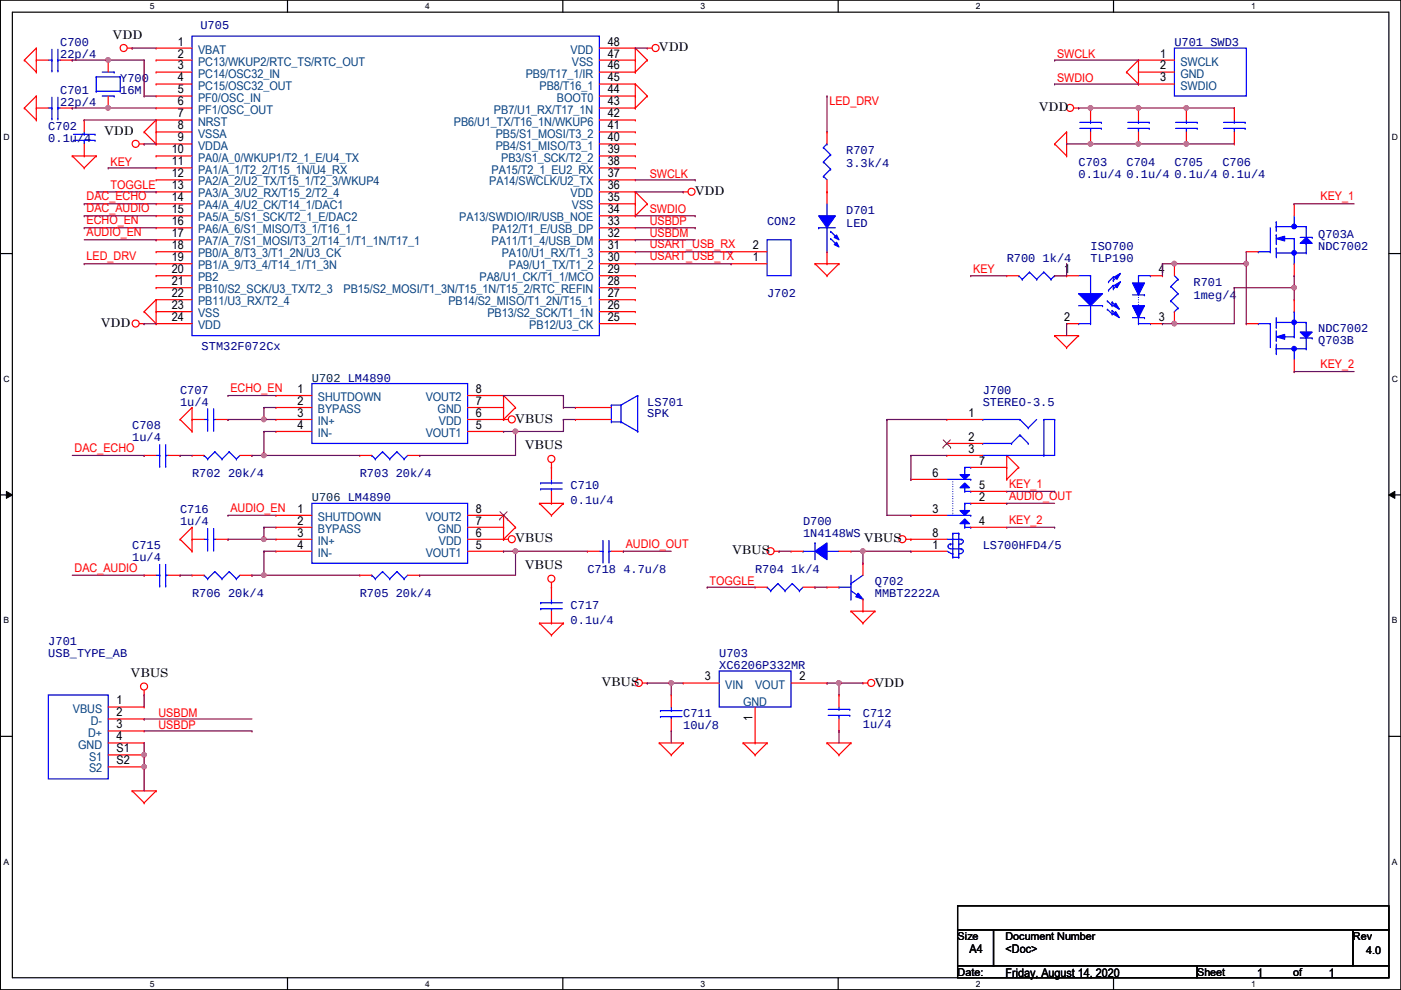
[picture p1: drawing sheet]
<svg xmlns="http://www.w3.org/2000/svg" width="297mm" height="210mm" viewBox="0 0 297 210" stroke-linecap="round" stroke-linejoin="round" font-family="sans-serif">
<path d="M.1 0h296.9v209.8h-296.9zM2.6 2.6h291.9v204.7h-291.9z" fill="none" stroke="#000" stroke-width=".25"/>
<g fill="#fff">
<path d="M31.8 .3h1v2h-1z"/>
<path d="M31.8 207.6h1v1.9h-1z"/>
</g>
<path d="M61 0v2.6M61 207.3v2.5" fill="none" stroke="#000" stroke-width=".25"/>
<g fill="#fff">
<path d="M90.1 .3h1v2h-1z"/>
<path d="M90.1 207.6h1v1.9h-1z"/>
</g>
<path d="M119.3 0v2.6M119.3 207.3v2.5" fill="none" stroke="#000" stroke-width=".25"/>
<g fill="#fff">
<path d="M148.5 .3h1v2h-1z"/>
<path d="M148.5 207.6h1v1.9h-1z"/>
</g>
<path d="M177.7 0v2.6M177.7 207.3v2.5" fill="none" stroke="#000" stroke-width=".25"/>
<g fill="#fff">
<path d="M206.9 .3h1v2h-1z"/>
<path d="M206.9 207.6h1v1.9h-1z"/>
</g>
<path d="M236.1 0v2.6M236.1 207.3v2.5" fill="none" stroke="#000" stroke-width=".25"/>
<g fill="#fff">
<path d="M265.3 .3h.9v2h-.9z"/>
<path d="M265.3 207.6h.9v1.9h-.9z"/>
<path d="M.7 28.2h1.3v1.9h-1.3z"/>
<path d="M295.1 28.2h1.3v1.9h-1.3z"/>
<path d="M.7 79.3h1.3v2h-1.3z"/>
<path d="M295.1 79.3h1.3v2h-1.3z"/>
</g>
<path d="M.1 53.8h2.5M294.5 53.8h2.5" fill="none" stroke="#000" stroke-width=".25"/>
<g fill="#fff">
<path d="M.7 130.5h1.2v2h-1.2z"/>
<path d="M295.1 130.5h1.2v2h-1.2z"/>
</g>
<path d="M.1 104.9h2.5M294.5 104.9h2.5" fill="none" stroke="#000" stroke-width=".25"/>
<path d="M1.4 104.2l1.2 .7-1.2 .8zM294.5 104.9l1.2-.7v1.5z" fill="#000"/>
<path d="M1.4 104.2l1.2 .7-1.2 .8zM294.5 104.9l1.2-.7v1.5z" fill="none" stroke="#000" stroke-width=".21"/>
<g fill="#fff">
<path d="M.7 181.7h1.2v2h-1.2z"/>
<path d="M295.1 181.7h1.2v2h-1.2z"/>
</g>
<path d="M.1 156.1h2.5M294.5 156.1h2.5M203 192.1h91.5v5h-91.5zM203 197.1h7.6v7.7h-7.6zM210.6 197.1h76.2v7.7h-76.2zM286.8 197.1h7.7v7.7h-7.7zM203 204.8h50.8v2.5h-50.8zM253.8 204.8h40.7v2.5h-40.7z" fill="none" stroke="#000" stroke-width=".25"/>
<g fill="none" stroke="#f00" stroke-width=".25">
<path d="M5.2 12.7h.1M5.2 12.7l2.5 2.6M7.7 15.3h.1M7.7 10.2h.1M7.7 10.2v5.1M7.7 10.2l-2.5 2.5M22.9 12.7h.1M22.9 12.7v2.6M27 10.2h1M28 10.2h.1M134.7 17.8h.1M134.7 10.2h.1"/>
<path d="M134.7 15.3h.1M134.7 10.2v5.1M134.7 17.8v5.1M134.7 17.8l2.5 2.6M134.7 10.2l2.5 2.5M137.2 12.7h.1M137.2 10.2h.1M137.2 10.2h1.1M137.2 12.7l-2.5 2.6M238.8 15.3h.1M238.8 15.3l2.6 2.5M241.4 12.7h.1"/>
<path d="M241.4 17.8h.1M241.4 12.7v5.1M241.4 12.7l-2.6 2.6M5.2 22.9h.1M5.2 22.9l2.5 2.5M7.7 25.4h.1M7.7 20.4h.1M7.7 20.4v5M7.7 20.4l-2.5 2.5M15.3 33.1h.1M15.3 33.1h5.1M15.3 33.1l2.6 2.5"/>
<path d="M17.9 35.6h.1M20.4 33.1h.1M20.4 33.1l-2.5 2.5M22.9 22.9h.1M22.9 20.4v2.5M29.5 30.5h1.1M30.6 28h.1M30.6 30.5h.1M30.6 28l2.5 2.5M33.1 30.5h.1M33.1 25.4h.1M33.1 25.4v5.1"/>
<path d="M33.1 25.4l-2.5 2.6M134.7 22.9h.1M137.2 20.4h.1M137.2 20.4l-2.5 2.5M223.6 30.5h.1M223.6 30.5l2.5 2.6M226.1 33.1h.1M226.1 28h.1M226.1 28l-2.5 2.5M226.1 28v5.1M227.7 22.9h1M228.7 22.9h.1"/>
<path d="M231.2 22.9h.1M231.2 30.5h.1M231.2 22.9v2.5M231.2 28v2.5M134.7 40.7h.1M134.7 45.8h.1M134.7 40.7v5.1M134.7 40.7l2.5 2.5M137.2 43.2h.1M137.2 43.2l-2.5 2.6M144.9 40.7h.1M144.9 40.7h1"/>
<path d="M172.8 55.9h.1M172.8 55.9h5.1M172.8 55.9l2.5 2.6M175.3 58.5h.1M177.9 55.9h.1M177.9 55.9l-2.6 2.6M29.5 68.6h1.1M30.6 66.1h.1M30.6 68.6h.1M30.6 66.1l2.5 2.5M33.1 68.6h.1M33.1 63.5h.1"/>
<path d="M33.1 63.5v5.1M33.1 63.5l-2.5 2.6M223.6 71.2h.1M223.6 71.2h5.1M223.6 71.2l2.5 2.5M226.1 73.7h.1M228.7 71.2h.1M228.7 71.2l-2.6 2.5M38.2 88.9h.1M38.2 88.9l2.5 2.6M40.7 91.5h.1M40.7 86.4h.1"/>
<path d="M40.7 86.4v5.1M40.7 86.4l-2.5 2.5M106.8 83.9h.1M106.8 88.9h.1M106.8 83.9v5M106.8 83.9l2.5 2.5M106.8 88.9h1M109.3 86.4h.1M109.3 86.4l-2.5 2.5M116.9 99.1h.1M116.9 98.1v1M213.4 96.6h.1"/>
<path d="M213.4 96.6v5M213.4 96.6l2.6 2.5M216 99.1h.1M216 99.1l-2.6 2.5M38.2 114.3h.1M38.2 114.3l2.5 2.6M40.7 116.9h.1M40.7 111.8h.1M40.7 114.3h.1M40.7 111.8v5.1M40.7 114.3h2.6M40.7 111.8l-2.5 2.5"/>
<path d="M45.8 114.3h2.5M48.3 114.3h.1M106.8 109.3h.1M106.8 114.3h.1M106.8 109.3v5M106.8 114.3h1M106.8 109.3l2.5 2.5M109.3 111.8h.1M109.3 111.8l-2.5 2.5M114.4 106.7h.1M114.4 106.7h5.1M114.4 106.7l2.5 2.6"/>
<path d="M116.9 109.3h.1M119.5 106.7h.1M119.5 106.7l-2.6 2.6M164.2 116.9h1M165.2 116.9h.1M192.1 114.3h1M193.1 114.3h.1M213.4 101.6h.1M40.7 122h.1M40.7 122h2.6M50.9 122h2.5M53.4 122h.1"/>
<path d="M114.4 132.1h.1M114.4 132.1h5.1M114.4 132.1l2.5 2.6M116.9 134.7h.1M116.9 124.5h.1M116.9 123.5v1M119.5 132.1h.1M119.5 132.1l-2.6 2.6M180.4 129.6h.1M180.4 129.6h5.1M180.4 129.6l2.6 2.5M183 132.1h.1"/>
<path d="M185.5 129.6h.1M185.5 129.6l-2.5 2.5M30.6 147.4h.1M30.6 146.3v1.1M136.2 144.8h1M137.2 144.8h.1M139.8 157.5h.1M139.8 157.5h5.1M139.8 157.5l2.5 2.6M144.9 157.5h.1M144.9 157.5l-2.6 2.6M157.6 157.5h.1"/>
<path d="M157.6 157.5h5M157.6 157.5l2.5 2.6M162.6 157.5h.1M162.6 157.5l-2.5 2.6M175.3 157.5h.1M175.3 157.5h5.1M175.3 157.5l2.6 2.6M180.4 157.5h.1M180.4 157.5l-2.5 2.6M183 144.8h.1M183 144.8h1M28 167.7h.1"/>
<path d="M28 167.7h5.1M28 167.7l2.6 2.5M30.6 170.2h.1M33.1 167.7h.1M33.1 167.7l-2.5 2.5M142.3 160.1h.1M160.1 160.1h.1M177.9 160.1h.1"/>
<circle cx="26.2" cy="10.2" r=".75"/>
<circle cx="139" cy="10.2" r=".75"/>
<circle cx="28.8" cy="30.5" r=".75"/>
<circle cx="226.9" cy="22.9" r=".75"/>
<circle cx="146.6" cy="40.7" r=".75"/>
<circle cx="28.8" cy="68.6" r=".75"/>
<circle cx="108.5" cy="88.9" r=".75"/>
<circle cx="116.9" cy="97.3" r=".75"/>
<circle cx="108.5" cy="114.3" r=".75"/>
<circle cx="163.4" cy="116.9" r=".75"/>
<circle cx="191.3" cy="114.3" r=".75"/>
<circle cx="116.9" cy="122.7" r=".75"/>
<circle cx="30.5" cy="145.6" r=".75"/>
<circle cx="135.4" cy="144.8" r=".75"/>
<circle cx="184.7" cy="144.8" r=".75"/>
</g>
<g fill="none" stroke="#00f" stroke-width=".25">
<path d="M20.4 16.3h.1M20.4 19.3h.1M20.4 19.3h5.1M20.4 16.3h5.1M20.4 16.3v3M21.7 15.3h2.5M24.2 15.3h.1M25.5 19.3h.1M25.5 16.3h.1M25.5 16.3v3M21.7 20.4h2.5M24.2 20.4h.1"/>
<path d="M228.9 27.2h4.6M228.9 26h4.6M231.2 26h.1M231.2 27.2h.1M231.2 25.4v.6M231.2 27.2v.8M233.5 27.2h.1M233.5 26h.1M43.3 114.3h.7M44 116.6h.1M44 114.3h.1M44 112.1v4.5"/>
<path d="M45.3 114.3h.1M45.3 116.6h.1M45.3 114.3h.5M45.3 112.1v4.5M170.3 116.9h.1M170.3 116.9h2.5M172.8 115.1h.1M172.8 115.1v3.6M175.3 116.9h.1M175.3 116.9h2.6M43.3 122h.1M43.3 122l.7 .7"/>
<path d="M44 122.7h.1M45.5 121.2h.1M45.5 121.2l1.6 1.5M45.5 121.2l-1.5 1.5M47.1 122.7h.1M48.6 121.2h.1M48.6 121.2l1.5 1.5M48.6 121.2l-1.5 1.5M50.1 122.7h.1M50.9 122l-.8 .7"/>
</g>
<path d="M172.8 116.9l2.5-1.8v3.6z" fill-rule="evenodd" fill="#00f"/>
<g fill="none" stroke="#00f" stroke-width=".25">
<path d="M162.6 50.8h5.1v7.7h-5.1zM173.6 48.3h.1M173.6 48.3h3.5M175.3 45.8h.1M175.3 53.4h.1M175.3 43.2v2.6M175.3 48.3v5.1M216 58.5h.1M216 58.5l.7 .7M216.7 59.2h.1M218.3 57.7h.1M218.3 57.7l1.5 1.5"/>
<path d="M218.3 57.7l-1.6 1.5M219.8 59.2h.1M221.3 57.7h.1M221.3 57.7l1.5 1.5M221.3 57.7l-1.5 1.5M222.8 59.2h.1M223.6 58.5l-.8 .7M43.3 96.6h.1M43.3 96.6l.7 .7M44 97.3h.1M45.5 95.8h.1M45.5 95.8l1.6 1.5"/>
<path d="M45.5 95.8l-1.5 1.5M47.1 97.3h.1M48.6 95.8h.1M48.6 95.8l1.5 1.5M48.6 95.8l-1.5 1.5M50.1 97.3h.1M50.9 96.6l-.8 .7M114.6 102.4h.1M114.6 103.7h.1M114.6 102.4h4.6M114.6 103.7h4.6M116.9 103.7h.1"/>
<path d="M116.9 102.4h.1M116.9 101.6v.8M116.9 103.7v.5M127.1 116.9h.7M127.8 119.2h.1M127.8 116.9h.1M127.8 114.6v4.6M129.1 116.9h.1M129.1 119.2h.1M129.1 116.9h.5M129.1 114.6v4.6M172.8 116.9l2.5-1.8v3.6z"/>
<path d="M114.6 127.8h.1M114.6 129.1h.1M114.6 127.8h4.6M114.6 129.1h4.6M116.9 129.1h.1M116.9 127.8h.1M116.9 127v.8M116.9 129.1v.5M140 150.7h.1M140 151.9h.1M140 150.7h4.6M140 151.9h4.6"/>
<path d="M142.3 151.9h.1M142.3 150.7h.1M142.3 149.9v.8M142.3 151.9v.5"/>
</g>
<g fill="none" stroke="#f00" stroke-width=".25">
<path d="M155 55.9h.1M155 53.4h.1M155 55.9h7.6M155 53.4h7.6M213.4 58.5h.1M213.4 58.5h2.6M223.6 58.5h2.5M226.1 58.5h.1M40.7 96.6h.1M40.7 96.6h2.6M50.9 96.6h2.5M53.4 96.6h.1"/>
<path d="M116.9 99.1h.1M116.9 99.1v2.5M116.9 106.7h.1M116.9 104.2v2.5M124.5 116.9h.1M124.5 116.9h2.6M129.6 116.9h2.6M132.2 116.9h.1M167.7 116.9h.1M167.7 116.9h2.6M177.9 116.9h2.5M180.4 116.9h.1"/>
<path d="M116.9 132.1h.1M116.9 124.5h.1M116.9 124.5v2.5M116.9 129.6v2.5M142.3 155h.1M142.3 147.4h.1M142.3 147.4v2.5M142.3 152.4v2.6"/>
</g>
<path d="M173.6 45.8h3.5l-1.8 2.5z" fill-rule="evenodd" fill="#00f"/>
<path d="M173.6 45.8h3.5l-1.8 2.5z" fill="none" stroke="#00f" stroke-width=".25"/>
<path d="M176.9 51.9l.5-.5 .5 1z" fill-rule="evenodd" fill="#00f"/>
<path d="M176.9 51.9l.5-.5 .5 1z" fill="none" stroke="#00f" stroke-width=".25"/>
<path d="M176.9 50.3l.5-.5 .5 1z" fill-rule="evenodd" fill="#00f"/>
<g fill="none" stroke="#00f" stroke-width=".25">
<path d="M40.7 7.7h86.4v63.5h-86.4zM15.6 29.8h4.5M15.6 28.5h4.5M17.9 28.5h.1M17.9 29.8h.1M17.9 28v.5M17.9 29.8v.7M20.1 29.8h.1M20.1 28.5h.1M176.1 49.1h.1M176.1 50.6h.1M176.1 49.1l1.5 1.5"/>
<path d="M176.1 50.6l1.5 1.5M176.9 50.3l.5-.5 .5 1zM129.6 85.9h.1M129.6 89.5h.1M129.6 85.9h2.1M129.6 85.9v3.6M129.6 89.5h2.1M131.7 89.5h.1M131.7 85.9h.1M131.7 89.5l3.5 2M131.7 85.9v3.6M135.2 83.9h.1"/>
<path d="M135.2 91.5h.1M135.2 83.9l-3.5 2M135.2 83.9v7.6M208.4 88.9h.1M208.4 94h.1M208.4 96.6h.1M208.4 88.9h7.8M208.4 94h6.1M214.5 94h.1M216.2 88.9h.1M216.2 92.2h.1M216.2 88.9l1.8 1.8"/>
<path d="M216.2 92.2l-1.7 1.8M216.2 92.2l1.8 1.8M218 90.7h.1M218 94h.1M219.8 88.9l-1.8 1.8M221.3 88.9h.1M221.3 96.6h.1M221.3 88.9h2.3M221.3 88.9v7.7M223.6 88.9h.1M223.6 88.9v7.7h-15.2"/>
</g>
<g fill="none" stroke="#f00" stroke-width=".25">
<path d="M33.1 10.2h.1M33.1 12.7h.1M33.1 15.3h.1M33.1 17.8h.1M33.1 10.2h7.6M33.1 12.7h7.6M33.1 15.3h7.6M33.1 17.8h7.6M127.1 10.2h7.6M127.1 12.7h7.6M127.1 15.3h7.6M127.1 17.8h7.6"/>
<path d="M134.7 10.2h.1M134.7 12.7h.1M134.7 15.3h.1M134.7 17.8h.1M17.9 25.4h.1M17.9 33.1h.1M17.9 25.4v2.6M17.9 30.5v2.6M33.1 20.4h.1M33.1 22.9h.1M33.1 25.4h.1M33.1 28h.1"/>
<path d="M33.1 30.5h.1M33.1 33.1h.1M33.1 35.6h.1M33.1 38.1h.1M33.1 20.4h7.6M33.1 22.9h7.6M33.1 25.4h7.6M33.1 28h7.6M33.1 30.5h7.6M33.1 33.1h7.6M33.1 35.6h7.6M33.1 38.1h7.6"/>
<path d="M127.1 20.4h7.6M127.1 22.9h7.6M127.1 25.4h7.6M127.1 28h7.6M127.1 30.5h7.6M127.1 33.1h7.6M127.1 35.6h7.6M127.1 38.1h7.6M134.7 20.4h.1M134.7 22.9h.1M134.7 25.4h.1M134.7 28h.1"/>
<path d="M134.7 30.5h.1M134.7 33.1h.1M134.7 35.6h.1M134.7 38.1h.1M33.1 40.7h.1M33.1 45.8h.1M33.1 43.2h.1M33.1 48.3h.1M33.1 50.8h.1M33.1 53.4h.1M33.1 55.9h.1M33.1 58.5h.1"/>
<path d="M33.1 40.7h7.6M33.1 45.8h7.6M33.1 43.2h7.6M33.1 48.3h7.6M33.1 50.8h7.6M33.1 53.4h7.6M33.1 55.9h7.6M33.1 58.5h7.6M127.1 40.7h7.6M127.1 45.8h7.6M127.1 43.2h7.6M127.1 48.3h7.6"/>
<path d="M127.1 50.8h7.6M127.1 53.4h7.6M127.1 55.9h7.6M127.1 58.5h7.6M134.7 40.7h.1M134.7 43.2h.1M134.7 45.8h.1M134.7 48.3h.1M134.7 50.8h.1M134.7 53.4h.1M134.7 55.9h.1M134.7 58.5h.1"/>
<path d="M175.3 40.7h.1M175.3 55.9h.1M175.3 40.7v2.5M175.3 53.4v2.5M33.1 61h.1M33.1 63.5h.1M33.1 66.1h.1M33.1 68.6h.1M33.1 61h7.6M33.1 63.5h7.6M33.1 66.1h7.6M33.1 68.6h7.6"/>
<path d="M127.1 61h7.6M127.1 63.5h7.6M127.1 66.1h7.6M127.1 68.6h7.6M134.7 61h.1M134.7 63.5h.1M134.7 66.1h.1M134.7 68.6h.1M122 86.4h.1M122 88.9h.1M122 86.4h7.6M122 88.9h7.6"/>
<path d="M200.7 88.9h.1M200.7 94h.1M200.7 96.6h.1M200.7 88.9h7.7M200.7 94h7.7M200.7 96.6h7.7"/>
</g>
<path d="M199.9 94.8h.1M200 93.3l1.5 1.5M201.5 93.3l-1.6 1.5M201.5 94.8h.1" fill="none" stroke="#7f3f00" stroke-width=".21"/>
<circle cx="274.4" cy="48" r=".49" fill="#00f"/>
<circle cx="274.4" cy="48" r=".49" fill="none" stroke="#00f" stroke-width=".25"/>
<circle cx="274.4" cy="53.6" r=".49" fill="#00f"/>
<circle cx="274.4" cy="53.6" r=".49" fill="none" stroke="#00f" stroke-width=".25"/>
<path d="M276.9 50.3l1.3 1.3h-2.5z" fill="#00f"/>
<path d="M276.9 50.3l1.3 1.3h-2.5z" fill="none" stroke="#00f" stroke-width=".25"/>
<path d="M270.6 50.6l1.8-.5v1z" fill="#00f"/>
<g fill="none" stroke="#00f" stroke-width=".25">
<path d="M249 10.2h15.2v10.2h-15.2zM259.4 27.2h4.6M259.4 26h4.6M261.7 26h.1M261.7 27.2h.1M261.7 25.4v.6M261.7 27.2v.8M264 27.2h.1M264 26h.1M266.8 53.4h.1M266.8 53.4h2.5M269.3 53.4h.1"/>
<path d="M269.3 48.3v5.1M270.6 50.6l1.8-.5v1zM270.6 52.6h.1M270.6 49.8h.1M270.6 47h.1M270.6 48h.1M270.6 47v2.1M270.6 49.8v2.1M270.6 52.6v2.1M270.6 53.6h6.3M270.6 48h6.3M271.9 50.6h2.5"/>
<path d="M274.4 48h.1M274.4 55.9h.1M274.4 50.6h.1M274.4 45.8v2.2M274.4 50.6v5.3M275.7 50.3h2.5M276.9 53.6h.1M276.9 51.6h.1M276.9 48h.1M276.9 48v2.3M276.9 51.6v2M278.2 50.3h.1"/>
<path d="M78.8 122h.1M78.8 122l.8 .7M79.6 122.7h.1M81.1 121.2h.1M81.1 121.2l1.5 1.5M81.1 121.2l-1.5 1.5M82.6 122.7h.1M84.2 121.2h.1M84.2 121.2l1.5 1.5M84.2 121.2l-1.6 1.5M85.7 122.7h.1M86.4 122l-.7 .7"/>
<path d="M177.9 124.5h.1M177.9 124.5h2.5M180.4 123.7h.1M180.4 127h.1M180.4 125.3l2.6 1.7M180.4 122v5M183 127h.1M183 122l-2.6 1.7M152.5 142.3h15.2v7.6h-15.2z"/>
</g>
<g fill="none" stroke="#f00" stroke-width=".25">
<path d="M241.4 12.7h.1M241.4 15.3h.1M241.4 17.8h.1M241.4 12.7h7.6M241.4 15.3h7.6M241.4 17.8h7.6M261.7 22.9h.1M261.7 30.5h.1M261.7 22.9v2.5M261.7 28v2.5M264.2 53.4h.1M264.2 53.4h2.6"/>
<path d="M274.4 58.5h.1M274.4 43.2h.1M274.4 43.2v2.6M274.4 55.9v2.6M76.3 122h.1M76.3 122h2.5M86.4 122h2.6M89 122h.1M144.9 144.8h.1M144.9 144.8h7.6M160.1 157.5h.1M160.1 149.9v7.6"/>
<path d="M167.7 144.8h7.6M175.3 144.8h.1"/>
</g>
<path d="M181.9 125.8l1.1 1.2-1.6-.5z" fill="#00f"/>
<path d="M181.9 125.8l1.1 1.2-1.6-.5z" fill="none" stroke="#00f" stroke-width=".25"/>
<path d="M183 119.4h.1M183 119.4v2.6M175.3 124.5h.1M175.3 124.5h2.6M183 129.6h.1M183 127v2.6" fill="none" stroke="#f00" stroke-width=".25"/>
<path d="M228.7 62.3h5.1l-2.6 2.5z" fill-rule="evenodd" fill="#00f"/>
<g fill="none" stroke="#00f" stroke-width=".25">
<path d="M228.7 58.5h2.5M231.2 58.5h.1M231.2 58.5v3.8M228.7 62.3h5.1l-2.6 2.5zM228.7 68.6h.1M228.7 64.8h5.1M228.7 68.6h2.5M231.2 62.3h.1M231.2 68.6h.1M231.2 64.8v3.8M233.8 64.8h.1M240.1 67.4h2.6"/>
<path d="M242.7 67.4h.1"/>
</g>
<path d="M240.1 64.8h2.6l-1.3 2.6z" fill-rule="evenodd" fill="#00f"/>
<path d="M240.1 64.8h2.6l-1.3 2.6zM241.4 68.6h.1M241.4 64.8v3.8M241.4 68.6h2.5M243.9 68.6h.1" fill="none" stroke="#00f" stroke-width=".25"/>
<path d="M240.1 60h2.6l-1.3 2.5z" fill-rule="evenodd" fill="#00f"/>
<g fill="none" stroke="#00f" stroke-width=".25">
<path d="M240.1 60h2.6l-1.3 2.5zM241.4 60h.1M243.9 58.5h.1M243.9 58.5h-2.5v1.5M234.8 65.6h.1M234.8 63.8h.1M234.8 65.6l1 1M234.8 63.8l1 1M235.8 66.6h.1M235.8 65.8h.1M235.8 64.8h.1M235.8 64.1h.1"/>
<path d="M235.8 64.1v.7M235.8 65.8v.8M235.8 65.8l1 1M235.8 64.1l1 1M240.1 62.5h2.6M242.7 62.5h.1"/>
</g>
<path d="M241.4 60v5.1M241.4 65.1h.1" fill="none" stroke="#00f" stroke-width=".25" stroke-dasharray="0 .5"/>
<path d="M236 66.6l.6-.5 .7 1.3z" fill="#00f"/>
<path d="M236 66.6l.6-.5 .7 1.3z" fill="none" stroke="#00f" stroke-width=".25"/>
<path d="M236 64.8l.6-.5 .7 1.3z" fill="#00f"/>
<g fill="none" stroke="#00f" stroke-width=".25">
<path d="M235 59.7h.1M236 58.7h.1M236 59.5h.1M236 58.7l-1 1M236 58.7v.8M237.1 58.5l-1.1 1M235 61.5h.1M236 64.8l.6-.5 .7 1.3zM236 60.5h.1M236 61.3h.1M236 60.5v.8M236 60.5l-1 1"/>
<path d="M237.1 60.2l-1.1 1.1"/>
</g>
<path d="M236.3 58.7l1.3-.7-.8 1.2z" fill="#00f"/>
<path d="M236.3 58.7l1.3-.7-.8 1.2z" fill="none" stroke="#00f" stroke-width=".25"/>
<path d="M236.3 60.5l1.3-.8-.8 1.3z" fill="#00f"/>
<path d="M236.3 60.5l1.3-.8-.8 1.3z" fill="none" stroke="#00f" stroke-width=".25"/>
<path d="M226.1 58.5h.1M226.1 58.5h2.6M243.9 58.5h2.6M246.5 58.5h.1M226.1 68.6h.1M226.1 68.6h2.6M243.9 68.6h2.6M246.5 68.6h.1" fill="none" stroke="#f00" stroke-width=".25"/>
<path d="M204.6 102.4l1 1h-2.1z" fill="#00f"/>
<path d="M204.6 102.4l1 1h-2.1z" fill="none" stroke="#00f" stroke-width=".25"/>
<path d="M203.5 100.6h2.1l-1 1z" fill="#00f"/>
<g fill="none" stroke="#00f" stroke-width=".25">
<path d="M204.6 99.1h.1M204.6 99.1v1.5M204.6 99.1h1.2M205.8 99.1h.1M200.7 116.9l.5 .2M200.7 101.6h5.1M200.7 114.3h3.1M201.3 117.1l.4 .2M201.5 115.4h.1M201.5 115.4a.49 .49 0 0 0-.5 .4 .49 .49 0 0 0 .5 .5M201.5 115.4h.5M201.5 116.4h2.3"/>
<path d="M201.8 117.4h.2M202 118.2h.1M202 113.1h.1M202 117.4h.1M202 113.1v5.1M202 118.2h1.3M202 113.1h1.3M203.3 118.2h.1M203.3 113.1h.1M203.3 115.4h.1M203.3 117.4h.1M203.3 113.1v5.1"/>
<path d="M203.3 115.4h.5M203.3 117.4h.5M203.5 100.6h2.1l-1 1zM203.8 114.3h.1M203.8 116.4h.1M203.8 114.3a.49 .49 0 0 1 .5 .6 .49 .49 0 0 1-.6 .4M203.8 116.4a.49 .49 0 0 1 .5 .5 .49 .49 0 0 1-.6 .4M204.6 104.2h.1M204.6 103.4v.8M204.6 104.2h1.2M205.8 101.6h.1M205.8 104.2h.1"/>
</g>
<path d="M203.5 108.2h2.1l-1 1.1z" fill="#00f"/>
<path d="M203.5 108.2h2.1l-1 1.1z" fill="none" stroke="#00f" stroke-width=".25"/>
<path d="M204.6 110l1 1h-2.1z" fill="#00f"/>
<g fill="none" stroke="#00f" stroke-width=".25">
<path d="M10.2 12.7h.8M11 15h.1M11 12.7h.1M11 10.5v4.5M12.3 12.7h.1M12.3 15h.1M12.3 12.7h.5M12.3 10.5v4.5M239.1 27.2h4.6M239.1 26h4.6M241.4 26h.1M241.4 27.2h.1"/>
<path d="M241.4 25.4v.6M241.4 27.2v.8M243.7 27.2h.1M243.7 26h.1M33.1 96.6h.8M33.9 98.8h.1M33.9 96.6h.1M33.9 94.3v4.5M35.1 96.6h.1M35.1 98.8h.1M35.1 96.6h.5M35.1 94.3v4.5"/>
<path d="M66.1 81.3h33v12.7h-33zM200.7 109.3h5.1M204.6 110l1 1h-2.1zM204.6 111.8h.1M204.6 106.7h.1M204.6 111.8h1.2M204.6 106.7v1.5M204.6 111v.8M204.6 106.7h1.2M205.8 111.8h.1M205.8 106.7h.1M205.8 109.3h.1"/>
<path d="M10.2 147.4h12.7v17.7h-12.7zM175.6 151.7h4.6M175.6 150.4h4.6M177.9 150.4h.1M177.9 151.7h.1M177.9 149.9v.5M177.9 151.7v.7M180.2 151.7h.1M180.2 150.4h.1"/>
</g>
<path d="M202 101.6v7.7M202 109.3h.1" fill="none" stroke="#00f" stroke-width=".25" stroke-dasharray="0 .5"/>
<g fill="none" stroke="#f00" stroke-width=".25">
<path d="M7.7 12.7h.1M7.7 12.7h2.5M12.8 12.7h2.5M15.3 12.7h.1M241.4 22.9h.1M241.4 30.5h.1M241.4 22.9v2.5M241.4 28v2.5M30.6 96.6h.1M30.6 96.6h2.5M35.6 96.6h2.6M38.2 96.6h.1"/>
<path d="M58.5 83.9h.1M58.5 86.4h.1M58.5 88.9h.1M58.5 91.5h.1M58.5 83.9h7.6M58.5 86.4h7.6M58.5 88.9h7.6M58.5 91.5h7.6M99.1 83.9h7.7M99.1 86.4h7.7M99.1 88.9h7.7M99.1 91.5h7.7"/>
<path d="M106.8 91.5h.1M106.8 88.9h.1M106.8 86.4h.1M106.8 83.9h.1M205.8 99.1h7.6M213.4 99.1h.1M193.1 101.6h.1M193.1 109.3h.1M193.1 114.3h.1M193.1 116.9h.1M193.1 101.6h7.6M193.1 109.3h7.6"/>
<path d="M193.1 114.3h7.6M193.1 116.9h7.6M205.8 104.2h7.6M205.8 106.7h7.6M205.8 111.8h7.6M213.4 104.2h.1M213.4 106.7h.1M213.4 111.8h.1M22.9 149.9h7.7M22.9 152.4h7.7M22.9 155h7.7M22.9 157.5h7.7"/>
<path d="M30.6 149.9h.1M30.6 152.4h.1M30.6 155h.1M30.6 157.5h.1M177.9 147.4h.1M177.9 155h.1M177.9 147.4v2.5M177.9 152.4v2.6M22.9 160.1h7.7M22.9 162.6h7.7M30.6 160.1h.1M30.6 162.6h.1"/>
</g>
<circle cx="274.4" cy="73.9" r=".49" fill="#00f"/>
<circle cx="274.4" cy="73.9" r=".49" fill="none" stroke="#00f" stroke-width=".25"/>
<circle cx="274.4" cy="68.3" r=".49" fill="#00f"/>
<circle cx="274.4" cy="68.3" r=".49" fill="none" stroke="#00f" stroke-width=".25"/>
<path d="M275.7 70.4h2.5l-1.3 1.3z" fill="#00f"/>
<path d="M275.7 70.4h2.5l-1.3 1.3z" fill="none" stroke="#00f" stroke-width=".25"/>
<path d="M270.6 71.4l1.8-.5v1z" fill="#00f"/>
<g fill="none" stroke="#00f" stroke-width=".25">
<path d="M10.2 22.9h.8M11 25.2h.1M11 22.9h.1M11 20.6v4.6M12.3 22.9h.1M12.3 25.2h.1M12.3 22.9h.5M12.3 20.6v4.6M174.6 37.4h.1M174.6 34.3h.1M174.6 31.3h.1M174.6 37.4l.7 .7"/>
<path d="M174.6 34.3l1.5 1.6M174.6 31.3l1.5 1.5M175.3 30.5h.1M175.3 30.5l-.7 .8M176.1 35.9h.1M176.1 32.8h.1M176.1 35.9l-1.5 1.5M176.1 32.8l-1.5 1.5M249.3 27.2h4.5M249.3 26h4.5M251.5 26h.1M251.5 27.2h.1"/>
<path d="M251.5 25.4v.6M251.5 27.2v.8M253.8 27.2h.1M253.8 26h.1M249 58.5l.8 .7M249.8 59.2h.1M249.8 59.2l-1.6 1.5M248.2 60.7h.1M248.2 63.8h.1M248.2 60.7l1.6 1.6M248.2 63.8l1.6 1.5M249 66.1h.1"/>
<path d="M249.8 62.3h.1M249.8 65.3h.1M249.8 62.3l-1.6 1.5M249.8 65.3l-.8 .8M266.8 68.6h.1M266.8 68.6h2.5M269.3 68.6h.1M269.3 68.6v5.1M270.6 71.4l1.8-.5v1zM270.6 69.4h.1M270.6 72.2h.1M270.6 75h.1"/>
<path d="M270.6 74h.1M270.6 67.4v2M270.6 70.1v2.1M270.6 72.9v2.1M270.6 68.4h6.3M270.6 74h6.3M271.9 71.4h2.5M274.4 74h.1M274.4 66.1h.1M274.4 71.4h.1M274.4 66.1v5.3M274.4 74v2.2"/>
<path d="M275.7 71.7h2.5M276.9 68.4h.1M276.9 70.4h.1M276.9 74h.1M276.9 68.4v2M276.9 71.7v2.3M278.2 71.7h.1M43.3 88.9h.7M44 91.2h.1M44 88.9h.1M44 86.7v4.5M45.3 88.9h.1"/>
<path d="M45.3 91.2h.1M45.3 88.9h.5M45.3 86.7v4.5M78.8 96.6h.1M78.8 96.6l.8 .7M79.6 97.3h.1M81.1 95.8h.1M81.1 95.8l1.5 1.5M81.1 95.8l-1.5 1.5M82.6 97.3h.1M84.2 95.8h.1M84.2 95.8l1.5 1.5"/>
<path d="M84.2 95.8l-1.6 1.5M85.7 97.3h.1M86.4 96.6l-.7 .7M33.9 119.7v4.5M35.1 119.7v4.5M66.1 106.7h33v12.7h-33zM33.1 122h.8M33.9 124.2h.1M33.9 122h.1M35.1 122h.1M35.1 124.2h.1M35.1 122h.5"/>
<path d="M162.6 124.5h.1M162.6 124.5l.8 .8M163.4 125.3h.1M164.9 123.7h.1M164.9 123.7l1.6 1.6M164.9 123.7l-1.5 1.6M166.5 125.3h.1M168 123.7h.1M168 123.7l1.5 1.6M168 123.7l-1.5 1.6M169.5 125.3h.1M170.3 124.5l-.8 .8"/>
</g>
<g fill="none" stroke="#f00" stroke-width=".25">
<path d="M7.7 22.9h.1M7.7 22.9h2.5M12.8 22.9h2.5M15.3 22.9h.1M175.3 28h.1M175.3 28v2.5M175.3 38.1v2.6M251.5 22.9h.1M251.5 30.5h.1M251.5 22.9v2.5M251.5 28v2.5M175.3 40.7h.1"/>
<path d="M249 55.9h.1M249 55.9v2.6M249 68.6h.1M249 66.1v2.5M264.2 68.6h.1M264.2 68.6h2.6M274.4 63.5h.1M274.4 78.8h.1M274.4 63.5v2.6M274.4 76.2v2.6M40.7 88.9h.1M40.7 88.9h2.6"/>
<path d="M45.8 88.9h2.5M48.3 88.9h.1M76.3 96.6h.1M76.3 96.6h2.5M86.4 96.6h2.6M89 96.6h.1M58.5 109.3h.1M58.5 111.8h.1M58.5 114.3h.1M58.5 116.9h.1M58.5 109.3h7.6M58.5 111.8h7.6"/>
<path d="M58.5 114.3h7.6M58.5 116.9h7.6M99.1 109.3h7.7M99.1 111.8h7.7M99.1 114.3h7.7M99.1 116.9h7.7M106.8 116.9h.1M106.8 114.3h.1M106.8 111.8h.1M106.8 109.3h.1M30.6 122h.1M30.6 122h2.5"/>
<path d="M35.6 122h2.6M38.2 122h.1M160.1 124.5h.1M160.1 124.5h2.5M170.3 124.5h2.5M172.8 124.5h.1"/>
</g>
<path d="M106 110.1h.1M106 108.5l1.6 1.6M107.5 108.5l-1.5 1.6M107.6 110.1h.1" fill="none" stroke="#7f3f00" stroke-width=".21"/>
<path d="M22.9 12.7h.1M22.9 12.7h7.7" fill="none" stroke="#7f003f" stroke-width=".25"/>
<circle cx="22.9" cy="12.7" r=".49" fill="#f0f"/>
<circle cx="22.9" cy="12.7" r=".49" fill="none" stroke="#f0f" stroke-width=".25"/>
<path d="M15.3 12.7h.1M15.3 12.7h7.6M30.6 12.7h.1M30.6 12.7v7.7M15.3 22.9h.1M15.3 22.9h17.8M22.9 22.9h.1M30.6 20.4h.1M30.6 20.4h2.5" fill="none" stroke="#7f003f" stroke-width=".25"/>
<circle cx="22.9" cy="22.9" r=".49" fill="#f0f"/>
<circle cx="22.9" cy="22.9" r=".49" fill="none" stroke="#f0f" stroke-width=".25"/>
<g fill="none" stroke="#7f003f" stroke-width=".25">
<path d="M28 10.2h.1M28 10.2h5.1M223.6 17.8h.1M223.6 12.7h.1M223.6 17.8h17.8M223.6 12.7h17.8M17.9 25.4h.1M17.9 25.4h15.2M30.6 30.5h.1M30.6 30.5h2.5M251.5 30.5h.1M251.5 22.9h.1"/>
<path d="M251.5 30.5h10.2M251.5 22.9h10.2M30.6 68.6h.1M30.6 68.6h2.5"/>
</g>
<circle cx="251.5" cy="22.9" r=".49" fill="#f0f"/>
<circle cx="251.5" cy="22.9" r=".49" fill="none" stroke="#f0f" stroke-width=".25"/>
<path d="M231.2 30.5h.1M231.2 30.5h10.2" fill="none" stroke="#7f003f" stroke-width=".25"/>
<circle cx="241.4" cy="30.5" r=".49" fill="#f0f"/>
<circle cx="241.4" cy="30.5" r=".49" fill="none" stroke="#f0f" stroke-width=".25"/>
<circle cx="231.2" cy="30.5" r=".49" fill="#f0f"/>
<circle cx="231.2" cy="30.5" r=".49" fill="none" stroke="#f0f" stroke-width=".25"/>
<path d="M231.2 22.9h.1M231.2 22.9h10.2" fill="none" stroke="#7f003f" stroke-width=".25"/>
<circle cx="241.4" cy="22.9" r=".49" fill="#f0f"/>
<circle cx="241.4" cy="22.9" r=".49" fill="none" stroke="#f0f" stroke-width=".25"/>
<path d="M228.7 22.9h.1M228.7 22.9h2.5" fill="none" stroke="#7f003f" stroke-width=".25"/>
<circle cx="231.2" cy="22.9" r=".49" fill="#f0f"/>
<circle cx="231.2" cy="22.9" r=".49" fill="none" stroke="#f0f" stroke-width=".25"/>
<g fill="none" stroke="#7f003f" stroke-width=".25">
<path d="M226.1 30.5h.1M226.1 30.5h5.1M48.3 88.9h.1M48.3 88.9h7.7M106.8 83.9h.1M106.8 91.5h.1M106.8 83.9h12.7M106.8 91.5h2.5M119.5 83.9h.1M119.5 88.9h.1M119.5 86.4h.1M119.5 83.9v2.5"/>
<path d="M119.5 88.9v2.6M119.5 86.4h2.5M119.5 88.9h2.5"/>
</g>
<circle cx="55.9" cy="88.9" r=".49" fill="#f0f"/>
<circle cx="55.9" cy="88.9" r=".49" fill="none" stroke="#f0f" stroke-width=".25"/>
<path d="M56 86.4h.1M56 88.9h.1M56 86.4h2.5M56 86.4v2.5M56 88.9h2.5M89 96.6h.1M109.3 91.5h.1M109.3 91.5v5.1h-20.3M109.3 91.5h10.2" fill="none" stroke="#7f003f" stroke-width=".25"/>
<circle cx="109.3" cy="91.5" r=".49" fill="#f0f"/>
<circle cx="109.3" cy="91.5" r=".49" fill="none" stroke="#f0f" stroke-width=".25"/>
<path d="M56 96.6h.1M56 96.6h20.3" fill="none" stroke="#7f003f" stroke-width=".25"/>
<circle cx="55.9" cy="96.5" r=".49" fill="#f0f"/>
<circle cx="55.9" cy="96.5" r=".49" fill="none" stroke="#f0f" stroke-width=".25"/>
<g fill="none" stroke="#7f003f" stroke-width=".25">
<path d="M15.3 96.6h15.3M30.6 96.6h.1M38.2 96.6h.1M38.2 96.6h2.5M53.4 96.6h.1M56 91.5h.1M56 91.5v5.1h-2.6M56 91.5h2.5M30.6 152.4h.1M30.6 157.5h.1M30.6 152.4h22.8M30.6 155h22.8"/>
<path d="M30.6 157.5v2.6M53.4 155h.1"/>
</g>
<circle cx="30.5" cy="160" r=".49" fill="#f0f"/>
<circle cx="30.5" cy="160" r=".49" fill="none" stroke="#f0f" stroke-width=".25"/>
<path d="M142.3 155h.1M142.3 144.8h.1M142.3 155v2.5M142.3 144.8h2.6M175.3 144.8h.1M175.3 144.8h2.6M177.9 155h.1M177.9 144.8h.1M177.9 144.8v2.6M177.9 155v2.5" fill="none" stroke="#7f003f" stroke-width=".25"/>
<circle cx="177.9" cy="144.8" r=".49" fill="#f0f"/>
<circle cx="177.9" cy="144.8" r=".49" fill="none" stroke="#f0f" stroke-width=".25"/>
<path d="M142.3 144.8h.1M142.3 144.8v2.6" fill="none" stroke="#7f003f" stroke-width=".25"/>
<circle cx="142.3" cy="144.8" r=".49" fill="#f0f"/>
<circle cx="142.3" cy="144.8" r=".49" fill="none" stroke="#f0f" stroke-width=".25"/>
<path d="M30.6 147.4h.1M30.6 147.4v2.5M137.2 144.8h.1M137.2 144.8h5.1M177.9 144.8h.1M177.9 144.8h5.1M30.6 160.1h.1M30.6 160.1v2.5" fill="none" stroke="#7f003f" stroke-width=".25"/>
<circle cx="30.5" cy="162.6" r=".49" fill="#f0f"/>
<circle cx="30.5" cy="162.6" r=".49" fill="none" stroke="#f0f" stroke-width=".25"/>
<path d="M241.4 22.9h.1M241.4 30.5h.1M241.4 22.9h10.1M241.4 30.5h10.1M48.3 83.9h.1M48.3 83.9h10.2M30.6 162.6h.1M30.6 162.6v5.1" fill="none" stroke="#7f003f" stroke-width=".25"/>
<circle cx="251.5" cy="30.5" r=".49" fill="#f0f"/>
<circle cx="251.5" cy="30.5" r=".49" fill="none" stroke="#f0f" stroke-width=".25"/>
<path d="M188 88.9h.1M188 88.9h12.7M188 88.9v20.4M183 116.9h10.1M193.1 116.9h.1M213.4 106.7h.1M213.4 106.7h10.2" fill="none" stroke="#7f003f" stroke-width=".25"/>
<circle cx="182.9" cy="116.9" r=".49" fill="#f0f"/>
<circle cx="182.9" cy="116.9" r=".49" fill="none" stroke="#f0f" stroke-width=".25"/>
<g fill="none" stroke="#7f003f" stroke-width=".25">
<path d="M223.6 58.5h.1M226.1 55.9h.1M226.1 55.9v2.6h-2.5M246.5 55.9h.1M246.5 55.9h2.5M264.2 55.9h.1M264.2 53.4v2.5M226.1 68.6h.1M226.1 68.6v2.6M193.1 96.6h.1M193.1 96.6h7.6M193.1 96.6v5"/>
<path d="M165.2 116.9h.1M165.2 116.9h2.5M180.4 116.9h2.6M183 116.9h.1M183 119.4h.1M183 116.9v2.5M188 109.3h5.1M193.1 109.3h.1M193.1 101.6h.1M149.9 124.5h.1M149.9 124.5h10.2M172.8 124.5h.1"/>
<path d="M172.8 124.5h2.5"/>
</g>
<circle cx="264.2" cy="55.9" r=".49" fill="#f0f"/>
<circle cx="264.2" cy="55.9" r=".49" fill="none" stroke="#f0f" stroke-width=".25"/>
<path d="M261.7 61h.1M261.7 61h12.7" fill="none" stroke="#7f003f" stroke-width=".25"/>
<circle cx="274.4" cy="61" r=".49" fill="#f0f"/>
<circle cx="274.4" cy="61" r=".49" fill="none" stroke="#f0f" stroke-width=".25"/>
<g fill="none" stroke="#7f003f" stroke-width=".25">
<path d="M22.9 35.6h.1M22.9 35.6h10.2M17.9 48.3h.1M17.9 48.3h15.2M20.4 40.7h12.7M33.1 40.7h.1M274.4 43.2h.1M274.4 43.2h12.7M246.5 68.6h.1M246.5 68.6h15.2M249 68.6h.1M274.4 78.8h.1"/>
<path d="M274.4 78.8h12.7M213.4 104.2h10.2M213.4 111.8h10.2M223.6 104.2h.1M223.6 111.8h.1"/>
</g>
<circle cx="249" cy="68.6" r=".49" fill="#f0f"/>
<circle cx="249" cy="68.6" r=".49" fill="none" stroke="#f0f" stroke-width=".25"/>
<path d="M246.5 55.9h.1M246.5 55.9v2.6M249 55.9h.1M249 55.9h15.2" fill="none" stroke="#7f003f" stroke-width=".25"/>
<circle cx="249" cy="55.9" r=".49" fill="#f0f"/>
<circle cx="249" cy="55.9" r=".49" fill="none" stroke="#f0f" stroke-width=".25"/>
<g fill="none" stroke="#7f003f" stroke-width=".25">
<path d="M134.7 10.2h.1M134.7 10.2h2.5M134.7 38.1h12.7M147.4 38.1h.1M134.7 50.8h.1M134.7 45.8h12.7M134.7 40.7h10.2M134.7 53.4h20.3M134.7 55.9h20.3M134.7 50.8h12.7M134.7 48.3h12.7M144.9 40.7h.1"/>
<path d="M147.4 45.8h.1M147.4 48.3h.1M155 53.4h.1M155 55.9h.1M205.8 58.5h.1M205.8 58.5h7.6M274.4 58.5h.1M274.4 58.5v5M261.7 61h.1M261.7 61v7.6M274.4 61h.1M48.3 114.3h.1"/>
<path d="M48.3 114.3h7.7M106.8 116.9h.1M106.8 116.9h2.5M15.3 122h15.3M30.6 122h.1"/>
</g>
<circle cx="55.9" cy="114.3" r=".49" fill="#f0f"/>
<circle cx="55.9" cy="114.3" r=".49" fill="none" stroke="#f0f" stroke-width=".25"/>
<g fill="none" stroke="#7f003f" stroke-width=".25">
<path d="M48.3 109.3h.1M48.3 109.3h10.2M56 111.8h.1M56 114.3h.1M56 116.9h.1M56 111.8h2.5M56 111.8v2.5M56 116.9v5.1M56 114.3h2.5M56 116.9h2.5M109.3 116.9h.1M109.3 116.9v5.1h-20.3"/>
<path d="M53.4 122h.1M53.4 122h22.9M56 122h.1M89 122h.1"/>
</g>
<circle cx="55.9" cy="121.9" r=".49" fill="#f0f"/>
<circle cx="55.9" cy="121.9" r=".49" fill="none" stroke="#f0f" stroke-width=".25"/>
<g fill="none" stroke="#7f003f" stroke-width=".25">
<path d="M17.9 43.2h.1M17.9 45.8h.1M17.9 43.2h15.2M17.9 45.8h15.2M17.9 50.8h15.2M33.1 50.8h.1M264.2 55.9v12.7M264.2 68.6h.1M109.3 116.9h.1M109.3 116.9h15.2M132.2 116.9h.1M132.2 116.9h10.1"/>
<path d="M38.2 122h.1M38.2 122h2.5"/>
</g>
<circle cx="109.3" cy="116.9" r=".49" fill="#f0f"/>
<circle cx="109.3" cy="116.9" r=".49" fill="none" stroke="#f0f" stroke-width=".25"/>
<path d="M175.3 20.4h.1M175.3 20.4v7.6M17.9 55.9h.1M17.9 55.9h15.2" fill="none" stroke="#7f003f" stroke-width=".25"/>
<circle cx="22.9" cy="12.7" r=".49" fill="#f0f"/>
<circle cx="22.9" cy="12.7" r=".49" fill="none" stroke="#f0f" stroke-width=".25"/>
<circle cx="22.9" cy="22.9" r=".49" fill="#f0f"/>
<circle cx="22.9" cy="22.9" r=".49" fill="none" stroke="#f0f" stroke-width=".25"/>
<circle cx="251.5" cy="22.9" r=".49" fill="#f0f"/>
<circle cx="251.5" cy="22.9" r=".49" fill="none" stroke="#f0f" stroke-width=".25"/>
<circle cx="241.4" cy="30.5" r=".49" fill="#f0f"/>
<circle cx="241.4" cy="30.5" r=".49" fill="none" stroke="#f0f" stroke-width=".25"/>
<circle cx="231.2" cy="30.5" r=".49" fill="#f0f"/>
<circle cx="231.2" cy="30.5" r=".49" fill="none" stroke="#f0f" stroke-width=".25"/>
<circle cx="241.4" cy="22.9" r=".49" fill="#f0f"/>
<circle cx="241.4" cy="22.9" r=".49" fill="none" stroke="#f0f" stroke-width=".25"/>
<circle cx="231.2" cy="22.9" r=".49" fill="#f0f"/>
<circle cx="231.2" cy="22.9" r=".49" fill="none" stroke="#f0f" stroke-width=".25"/>
<circle cx="55.9" cy="88.9" r=".49" fill="#f0f"/>
<circle cx="55.9" cy="88.9" r=".49" fill="none" stroke="#f0f" stroke-width=".25"/>
<circle cx="109.3" cy="91.5" r=".49" fill="#f0f"/>
<circle cx="109.3" cy="91.5" r=".49" fill="none" stroke="#f0f" stroke-width=".25"/>
<circle cx="55.9" cy="96.5" r=".49" fill="#f0f"/>
<circle cx="55.9" cy="96.5" r=".49" fill="none" stroke="#f0f" stroke-width=".25"/>
<circle cx="30.5" cy="160" r=".49" fill="#f0f"/>
<circle cx="30.5" cy="160" r=".49" fill="none" stroke="#f0f" stroke-width=".25"/>
<circle cx="177.9" cy="144.8" r=".49" fill="#f0f"/>
<circle cx="177.9" cy="144.8" r=".49" fill="none" stroke="#f0f" stroke-width=".25"/>
<circle cx="142.3" cy="144.8" r=".49" fill="#f0f"/>
<circle cx="142.3" cy="144.8" r=".49" fill="none" stroke="#f0f" stroke-width=".25"/>
<circle cx="30.5" cy="162.6" r=".49" fill="#f0f"/>
<circle cx="30.5" cy="162.6" r=".49" fill="none" stroke="#f0f" stroke-width=".25"/>
<circle cx="251.5" cy="30.5" r=".49" fill="#f0f"/>
<circle cx="251.5" cy="30.5" r=".49" fill="none" stroke="#f0f" stroke-width=".25"/>
<circle cx="182.9" cy="116.9" r=".49" fill="#f0f"/>
<circle cx="182.9" cy="116.9" r=".49" fill="none" stroke="#f0f" stroke-width=".25"/>
<circle cx="264.2" cy="55.9" r=".49" fill="#f0f"/>
<circle cx="264.2" cy="55.9" r=".49" fill="none" stroke="#f0f" stroke-width=".25"/>
<circle cx="274.4" cy="61" r=".49" fill="#f0f"/>
<circle cx="274.4" cy="61" r=".49" fill="none" stroke="#f0f" stroke-width=".25"/>
<circle cx="249" cy="68.6" r=".49" fill="#f0f"/>
<circle cx="249" cy="68.6" r=".49" fill="none" stroke="#f0f" stroke-width=".25"/>
<circle cx="249" cy="55.9" r=".49" fill="#f0f"/>
<circle cx="249" cy="55.9" r=".49" fill="none" stroke="#f0f" stroke-width=".25"/>
<circle cx="55.9" cy="114.3" r=".49" fill="#f0f"/>
<circle cx="55.9" cy="114.3" r=".49" fill="none" stroke="#f0f" stroke-width=".25"/>
<circle cx="55.9" cy="121.9" r=".49" fill="#f0f"/>
<circle cx="55.9" cy="121.9" r=".49" fill="none" stroke="#f0f" stroke-width=".25"/>
<circle cx="109.3" cy="116.9" r=".49" fill="#f0f"/>
<circle cx="109.3" cy="116.9" r=".49" fill="none" stroke="#f0f" stroke-width=".25"/>
<g font-size="2.5" fill="#00007f">
<text x="12.8" y="9.8">C700</text>
<text x="42.5" y="6.2">U705</text>
<text x="249" y="9.8">U701 SWD3</text>
<text x="12.8" y="12.3">22p/4</text>
<text x="25.5" y="17.4">Y700</text>
<text x="12.8" y="19.9">C701</text>
<text x="12.8" y="22.5">22p/4</text>
<text x="25.5" y="19.9">16M</text>
<text x="10.2" y="27.6">C702</text>
<text x="10.2" y="30.1">0.1u/4</text>
<text x="179.4" y="32.6">R707</text>
<text x="179.4" y="35.4">3.3k/4</text>
<text x="228.7" y="35.2">C703</text>
<text x="238.8" y="35.2">C704</text>
<text x="249" y="35.2">C705</text>
<text x="259.2" y="35.2">C706</text>
<text x="228.7" y="37.7">0.1u/4</text>
<text x="238.8" y="37.7">0.1u/4</text>
<text x="249" y="37.7">0.1u/4</text>
<text x="259.2" y="37.7">0.1u/4</text>
<text x="162.6" y="47.6">CON2</text>
<text x="179.4" y="45.3">D701</text>
<text x="179.4" y="48.1">LED</text>
<text x="231.2" y="53">ISO700</text>
<text x="279.5" y="50.4">Q703A</text>
<text x="279.5" y="53">NDC7002</text>
<text x="213.4" y="55.5">R700 1k/4</text>
<text x="231.2" y="55.5">TLP190</text>
<text x="162.6" y="62.9">J702</text>
<text x="253.1" y="60.6">R701</text>
<text x="253.1" y="63.4">1meg/4</text>
<text x="279.5" y="70.5">NDC7002</text>
<text x="42.8" y="74.3">STM32F072Cx</text>
<text x="279.5" y="73">Q703B</text>
<text x="38.2" y="83.4">C707</text>
<text x="208.4" y="83.4">J700</text>
<text x="38.2" y="86">1u/4</text>
<text x="137.2" y="86">LS701</text>
<text x="137.2" y="88.5">SPK</text>
<text x="208.4" y="86">STEREO-3.5</text>
<text x="28" y="91.1">C708</text>
<text x="28" y="93.6">1u/4</text>
<text x="40.7" y="101.2">R702 20k/4</text>
<text x="76.3" y="101.2">R703 20k/4</text>
<text x="121" y="103.8">C710</text>
<text x="121" y="106.8">0.1u/4</text>
<text x="38.2" y="108.8">C716</text>
<text x="38.2" y="111.4">1u/4</text>
<text x="170.3" y="111.4">D700</text>
<text x="170.3" y="113.9">1N4148WS</text>
<text x="28" y="116.5">C715</text>
<text x="28" y="119">1u/4</text>
<text x="208.4" y="116.5">LS700HFD4/5</text>
<text x="124.5" y="121.5">C718 4.7u/8</text>
<text x="160.1" y="121.5">R704 1k/4</text>
<text x="185.5" y="124.1">Q702</text>
<text x="40.7" y="126.6">R706 20k/4</text>
<text x="76.3" y="126.6">R705 20k/4</text>
<text x="121" y="129.2">C717</text>
<text x="185.5" y="126.6">MMBT2222A</text>
<text x="10.2" y="136.8">J701</text>
<text x="121" y="132.2">0.1u/4</text>
<text x="10.2" y="139.3">USB_TYPE_AB</text>
<text x="152.5" y="139.3">U703</text>
<text x="152.5" y="141.9">XC6206P332MR</text>
<text x="144.9" y="152">C711</text>
<text x="144.9" y="154.6">10u/8</text>
<text x="183" y="152">C712</text>
<text x="183" y="154.3">1u/4</text>
</g>
<g font-size="2.5">
<text x="24" y="8.3">VDD</text>
<text x="37.7" y="9.7">1</text>
<text x="128.9" y="9.7">48</text>
<text x="139.8" y="10.9">VDD</text>
<text x="37.7" y="12.2">2</text>
<text x="37.7" y="14.7">3</text>
<text x="37.7" y="17.3">4</text>
<text x="128.9" y="12.2">47</text>
<text x="128.9" y="14.7">46</text>
<text x="128.9" y="17.3">45</text>
<text x="246" y="12.2">1</text>
<text x="246" y="14.7">2</text>
<text x="246" y="17.3">3</text>
<text x="37.7" y="19.8">5</text>
<text x="37.7" y="22.4">6</text>
<text x="128.9" y="19.8">44</text>
<text x="128.9" y="22.4">43</text>
<text x="220.3" y="23.6">VDD</text>
<text x="22.2" y="28.7">VDD</text>
<text x="37.7" y="24.9">7</text>
<text x="37.7" y="27.4">8</text>
<text x="37.7" y="30">9</text>
<text x="128.9" y="24.9">42</text>
<text x="128.9" y="27.4">41</text>
<text x="128.9" y="30">40</text>
<text x="36.4" y="32.5">10</text>
<text x="36.4" y="35.1">11</text>
<text x="128.9" y="32.5">39</text>
<text x="128.9" y="35.1">38</text>
<text x="36.4" y="37.6">12</text>
<text x="36.4" y="40.1">13</text>
<text x="128.9" y="37.6">37</text>
<text x="128.9" y="40.1">36</text>
<text x="147.4" y="41.4">VDD</text>
<text x="36.4" y="45.2">15</text>
<text x="36.4" y="42.7">14</text>
<text x="36.4" y="47.8">16</text>
<text x="128.9" y="42.7">35</text>
<text x="128.9" y="45.2">34</text>
<text x="128.9" y="47.8">33</text>
<text x="36.4" y="50.3">17</text>
<text x="36.4" y="52.8">18</text>
<text x="128.9" y="50.3">32</text>
<text x="128.9" y="52.8">31</text>
<text x="159.6" y="52.8">2</text>
<text x="36.4" y="55.4">19</text>
<text x="36.4" y="57.9">20</text>
<text x="128.9" y="55.4">30</text>
<text x="128.9" y="57.9">29</text>
<text x="159.6" y="55.4">1</text>
<text x="225.6" y="57.9">1</text>
<text x="245.7" y="57.9">4</text>
<text x="36.4" y="60.5">21</text>
<text x="36.4" y="63">22</text>
<text x="36.4" y="65.5">23</text>
<text x="128.9" y="60.5">28</text>
<text x="128.9" y="63">27</text>
<text x="128.9" y="65.5">26</text>
<text x="21.4" y="69.3">VDD</text>
<text x="36.4" y="68.1">24</text>
<text x="128.9" y="68.1">25</text>
<text x="225.6" y="68.1">2</text>
<text x="245.7" y="68.1">3</text>
<text x="63.1" y="83.3">1</text>
<text x="100.9" y="83.3">8</text>
<text x="63.1" y="85.9">2</text>
<text x="63.1" y="88.4">3</text>
<text x="100.9" y="88.4">6</text>
<text x="100.9" y="85.9">7</text>
<text x="109.3" y="89.6">VBUS</text>
<text x="205.3" y="88.4">1</text>
<text x="63.1" y="90.9">4</text>
<text x="100.9" y="90.9">5</text>
<text x="111.3" y="95.2">VBUS</text>
<text x="205.3" y="93.5">2</text>
<text x="197.7" y="101.1">6</text>
<text x="205.3" y="96">3</text>
<text x="207.6" y="98.6">7</text>
<text x="207.6" y="103.6">5</text>
<text x="207.6" y="106.2">2</text>
<text x="63.1" y="108.7">1</text>
<text x="63.1" y="111.3">2</text>
<text x="63.1" y="113.8">3</text>
<text x="100.9" y="113.8">6</text>
<text x="100.9" y="111.3">7</text>
<text x="100.9" y="108.7">8</text>
<text x="197.7" y="108.7">3</text>
<text x="197.7" y="113.8">8</text>
<text x="207.6" y="111.3">4</text>
<text x="63.1" y="116.3">4</text>
<text x="100.9" y="116.3">5</text>
<text x="109.3" y="115">VBUS</text>
<text x="155.3" y="117.6">VBUS</text>
<text x="183.2" y="115">VBUS</text>
<text x="197.7" y="116.3">1</text>
<text x="111.3" y="120.6">VBUS</text>
<text x="27.8" y="143.5">VBUS</text>
<text x="24.7" y="149.4">1</text>
<text x="127.6" y="145.5">VBUS</text>
<text x="149.4" y="144.3">3</text>
<text x="169.5" y="144.3">2</text>
<text x="185.5" y="145.8">VDD</text>
<text x="24.7" y="151.9">2</text>
<text x="24.7" y="154.4">3</text>
<text x="159.6" y="153" transform="rotate(-90 159.6 153)">1</text>
<text x="24.7" y="157">4</text>
<text x="24.7" y="159.5">S1</text>
<text x="24.7" y="162.1">S2</text>
<text x="205.6" y="202">A4</text>
<text x="213.2" y="202">&lt;Doc&gt;</text>
<text x="213.2" y="207.1">Friday, August 14, 2020</text>
<text x="266.5" y="207.1">1</text>
<text x="281.8" y="207.1">1</text>
</g>
<g font-size="2.5" fill="#003f7f">
<text x="42" y="11.4">VBAT</text>
<text x="121" y="11.4">VDD</text>
<text x="42" y="13.9">PC13/WKUP2/RTC_TS/RTC_OUT</text>
<text x="42" y="16.5">PC14/OSC32_IN</text>
<text x="111.5" y="16.5">PB9/T17_1/IR</text>
<text x="121.2" y="13.9">VSS</text>
<text x="250.3" y="13.9">SWCLK</text>
<text x="250.3" y="16.5">GND</text>
<text x="42" y="19">PC15/OSC32_OUT</text>
<text x="42" y="21.5">PF0/OSC_IN</text>
<text x="114.4" y="19">PB8/T16_1</text>
<text x="118.1" y="21.5">BOOT0</text>
<text x="250.3" y="19">SWDIO</text>
<text x="42" y="24.1">PF1/OSC_OUT</text>
<text x="42" y="26.6">NRST</text>
<text x="42" y="29.2">VSSA</text>
<text x="96.2" y="26.6">PB6/U1_TX/T16_1N/WKUP6</text>
<text x="104.7" y="24.1">PB7/U1_RX/T17_1N</text>
<text x="105.1" y="29.2">PB5/S1_MOSI/T3_2</text>
<text x="42" y="31.7">VDDA</text>
<text x="42" y="34.2">PA0/A_0/WKUP1/T2_1_E/U4_TX</text>
<text x="105.1" y="31.7">PB4/S1_MISO/T3_1</text>
<text x="106.3" y="34.2">PB3/S1_SCK/T2_2</text>
<text x="42" y="36.8">PA1/A_1/T2_2/T15_1N/U4_RX</text>
<text x="42" y="39.3">PA2/A_2/U2_TX/T15_1/T2_3/WKUP4</text>
<text x="42" y="41.9">PA3/A_3/U2_RX/T15_2/T2_4</text>
<text x="103.7" y="39.3">PA14/SWCLK/U2_TX</text>
<text x="104.2" y="36.8">PA15/T2_1_EU2_RX</text>
<text x="121" y="41.9">VDD</text>
<text x="42" y="46.9">PA5/A_5/S1_SCK/T2_1_E/DAC2</text>
<text x="42" y="44.4">PA4/A_4/U2_CK/T14_1/DAC1</text>
<text x="97.4" y="46.9">PA13/SWDIO/IR/USB_NOE</text>
<text x="121.2" y="44.4">VSS</text>
<text x="42" y="49.5">PA6/A_6/S1_MISO/T3_1/T16_1</text>
<text x="42" y="52">PA7/A_7/S1_MOSI/T3_2/T14_1/T1_1N/T17_1</text>
<text x="104.2" y="52">PA11/T1_4/USB_DM</text>
<text x="104.3" y="49.5">PA12/T1_E/USB_DP</text>
<text x="42" y="54.6">PB0/A_8/T3_3/T1_2N/U3_CK</text>
<text x="42" y="57.1">PB1/A_9/T3_4/T14_1/T1_3N</text>
<text x="42" y="59.6">PB2</text>
<text x="101.7" y="59.6">PA8/U1_CK/T1_1/MCO</text>
<text x="106.4" y="54.6">PA10/U1_RX/T1_3</text>
<text x="107.9" y="57.1">PA9/U1_TX/T1_2</text>
<text x="42" y="62.2">PB10/S2_SCK/U3_TX/T2_3</text>
<text x="42" y="64.7">PB11/U3_RX/T2_4</text>
<text x="72.9" y="62.2">PB15/S2_MOSI/T1_3N/T15_1N/T15_2/RTC_REFIN</text>
<text x="95.1" y="64.7">PB14/S2_MISO/T1_2N/T15_1</text>
<text x="42" y="67.3">VSS</text>
<text x="42" y="69.8">VDD</text>
<text x="103.3" y="67.3">PB13/S2_SCK/T1_1N</text>
<text x="112.2" y="69.8">PB12/U3_CK</text>
<text x="67.4" y="85">SHUTDOWN</text>
<text x="67.4" y="87.6">BYPASS</text>
<text x="90.3" y="85">VOUT2</text>
<text x="92.8" y="87.6">GND</text>
<text x="67.4" y="90.1">IN+</text>
<text x="67.4" y="92.7">IN-</text>
<text x="90.3" y="92.7">VOUT1</text>
<text x="93" y="90.1">VDD</text>
<text x="67.4" y="110.4">SHUTDOWN</text>
<text x="67.4" y="113">BYPASS</text>
<text x="90.3" y="110.4">VOUT2</text>
<text x="92.8" y="113">GND</text>
<text x="67.4" y="115.5">IN+</text>
<text x="67.4" y="118.1">IN-</text>
<text x="90.3" y="118.1">VOUT1</text>
<text x="93" y="115.5">VDD</text>
<text x="153.8" y="146">VIN</text>
<text x="157.6" y="149.7">GND</text>
<text x="160.1" y="146">VOUT</text>
<text x="15.4" y="151.1">VBUS</text>
<text x="19.3" y="153.6">D-</text>
<text x="16.6" y="158.7">GND</text>
<text x="18.7" y="156.2">D+</text>
<text x="18.9" y="161.2">S1</text>
<text x="18.9" y="163.8">S2</text>
</g>
<g font-size="2.5" fill="#f00">
<text x="224.1" y="17.3">SWDIO</text>
<text x="224.1" y="12.2">SWCLK</text>
<text x="175.8" y="22.2">LED_DRV</text>
<text x="23.4" y="35.1">KEY</text>
<text x="23.4" y="40.2">TOGGLE</text>
<text x="137.7" y="37.6">SWCLK</text>
<text x="18.4" y="47.6">ECHO_EN</text>
<text x="18.4" y="42.5">DAC_ECHO</text>
<text x="18.4" y="45">DAC_AUDIO</text>
<text x="137.7" y="45.3">SWDIO</text>
<text x="137.7" y="47.8">USBDP</text>
<text x="280" y="42.5">KEY_1</text>
<text x="18.4" y="50.1">AUDIO_EN</text>
<text x="137.7" y="52.7">USART_USB_RX</text>
<text x="137.7" y="50.3">USBDM</text>
<text x="18.4" y="55.2">LED_DRV</text>
<text x="137.7" y="55.2">USART_USB_TX</text>
<text x="206.3" y="58">KEY</text>
<text x="48.8" y="83.1">ECHO_EN</text>
<text x="280" y="78.1">KEY_2</text>
<text x="15.8" y="95.8">DAC_ECHO</text>
<text x="213.9" y="106">AUDIO_OUT</text>
<text x="213.9" y="103.5">KEY_1</text>
<text x="48.8" y="108.5">AUDIO_EN</text>
<text x="213.9" y="111.1">KEY_2</text>
<text x="132.7" y="116.2">AUDIO_OUT</text>
<text x="15.8" y="121.2">DAC_AUDIO</text>
<text x="150.4" y="124">TOGGLE</text>
<text x="33.6" y="151.9">USBDM</text>
<text x="33.6" y="154.5">USBDP</text>
</g>
<g font-size="2.5" fill="#003f3f">
<text x="66.1" y="80.9">U702 LM4890</text>
<text x="66.1" y="106.3">U706 LM4890</text>
</g>
<g font-size="2.3">
<text x="203" y="199.2">Size</text>
<text x="213.2" y="199.2">Document Number</text>
<text x="286.8" y="199.2">Rev</text>
<text x="289.6" y="202.3">4.0</text>
<text x="203" y="206.8">Date:</text>
<text x="253.8" y="206.8">Sheet</text>
<text x="274.1" y="206.8">of</text>
</g>
<g font-size="1.8">
<text x="31.8" y="1.9">5</text>
<text x="90.1" y="1.9">4</text>
<text x="148.5" y="1.9">3</text>
<text x="206.9" y="1.9">2</text>
<text x="265.3" y="1.9">1</text>
<text x=".7" y="29.8">D</text>
<text x="295.1" y="29.8">D</text>
<text x=".7" y="80.9">C</text>
<text x="295.1" y="80.9">C</text>
<text x=".7" y="132.1">B</text>
<text x="295.1" y="132.1">B</text>
<text x=".7" y="183.3">A</text>
<text x="295.1" y="183.3">A</text>
<text x="31.8" y="209.2">5</text>
<text x="90.1" y="209.2">4</text>
<text x="148.5" y="209.2">3</text>
<text x="206.9" y="209.2">2</text>
<text x="265.3" y="209.2">1</text>
</g>
</svg>
